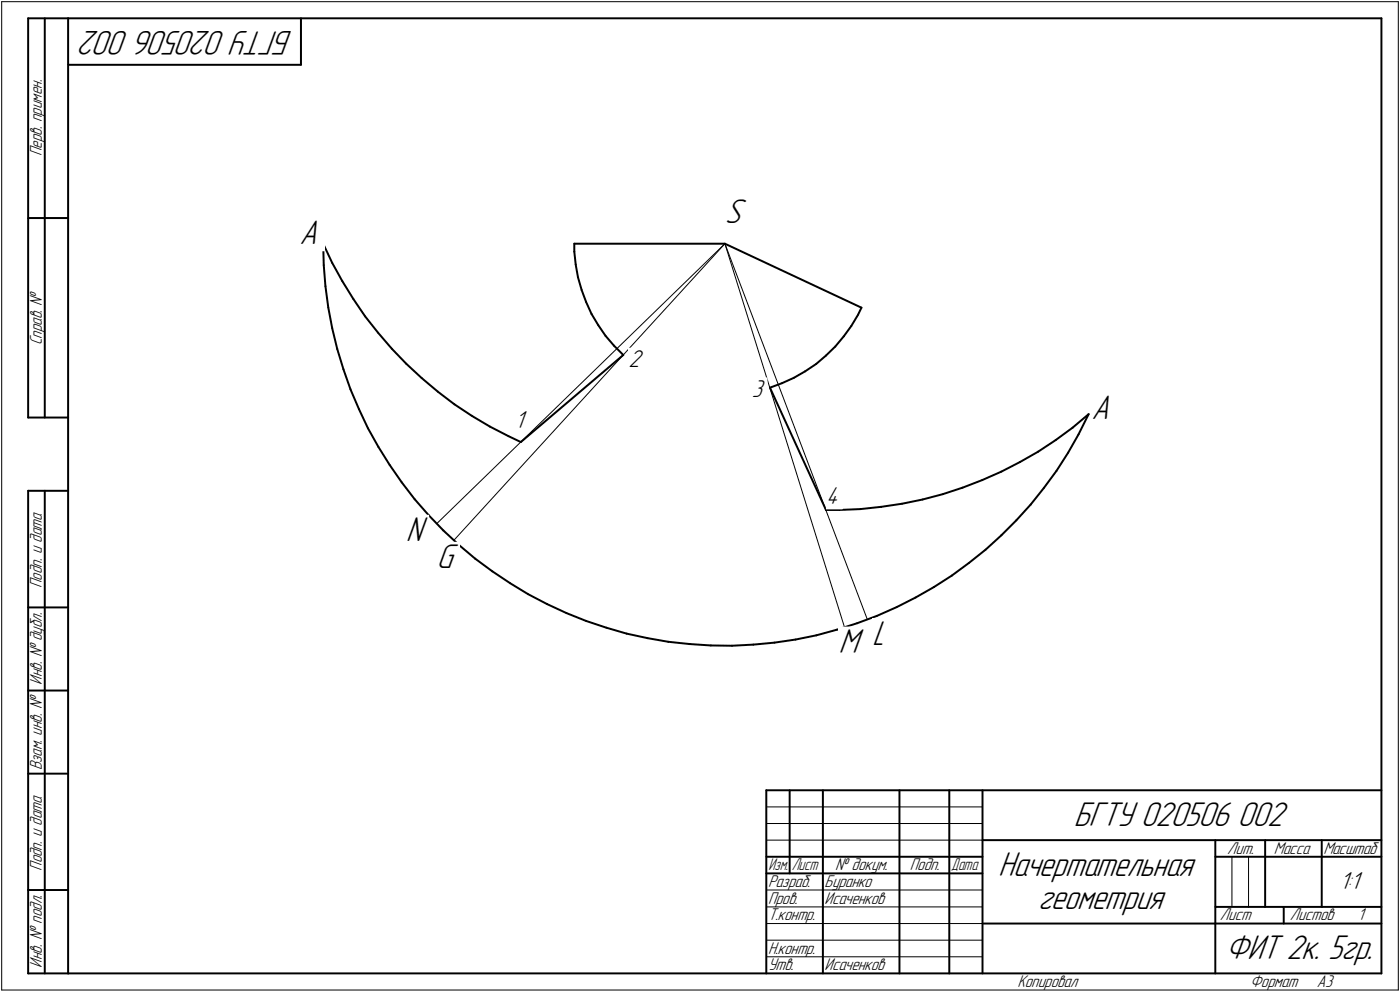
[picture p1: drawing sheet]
<svg xmlns="http://www.w3.org/2000/svg" width="421mm" height="298mm" viewBox="0 0 421 298" stroke-linecap="round" stroke-linejoin="round" font-family="sans-serif">
<g fill="none" stroke="#000" stroke-width=".59">
<path d="M8.5 5.5v120zM8.5 5.5h12zM13.5 5.5v120zM20.5 5.5v287zM20.5 5.5h395zM20.5 19.5h70zM90.5 5.5v14zM415.5 5.5v287zM8.5 65.5h12zM97.2 73.2l.2 6.5zM97.2 73.2l2.7 5.8zM97.4 79.7l.5 6.3z"/>
<path d="M99.9 79l3.1 5.5zM172.7 73.2h45.3zM172.7 75.6l.4 3.9zM172.7 73.2v2.4zM173.1 79.5l.7 3.8zM218 73.2l41.1 19.3zM97.9 86l.8 6.4zM98.7 92.4l1.2 6.2zM99.9 98.6l1.5 6.3zM103 84.5l3.3 5.3zM106.3 89.8l3.5 5.3zM109.8 95.1l3.9 4.9z"/>
<path d="M113.7 100l4.2 4.8zM173.8 83.3l1.1 3.8zM174.9 87.1l1.4 3.7zM176.3 90.8l1.6 3.5zM177.9 94.3l2 3.4zM179.9 97.7l2.2 3.2zM256 98l-2.3 3.1zM258.1 94.6l-2.1 3.4zM259.1 92.5l-1 2.1zM101.4 104.9l1.9 6.1zM103.3 111l2.1 6zM105.4 117l2.5 5.9z"/>
<path d="M117.9 104.8l4.3 4.5zM122.2 109.3l4.6 4.3zM126.8 113.6l4.9 4.1zM131.7 117.7l5 3.8zM182.1 100.9l2.6 3zM184.7 103.9l2.8 2.8zM231.6 116.5l3.6-1.4zM231.6 116.5l16.8 36.7zM235.2 115.1l3.6-1.6zM238.8 113.5l3.3-1.9zM242.1 111.6l3.3-2.2zM245.4 109.4l3-2.6z"/>
<path d="M248.4 106.8l2.8-2.7zM253.7 101.1l-2.5 3zM8.5 125.5h12zM107.9 122.9l2.8 5.8zM110.7 128.7l3.1 5.6zM113.8 134.3l3.4 5.4zM117.2 139.7l3.6 5.2zM136.7 121.5l5.2 3.5zM141.9 125l5.4 3.2zM147.3 128.2l5.6 2.9zM152.9 131.1l3.7 1.7zM156.6 132.8l30.9-26.1z"/>
<path d="M306.7 138.9l5.6-3.2zM312.3 135.7l5.2-3.5zM317.5 132.2l5.1-3.7zM321.2 136.1l-3.4 5.4zM322.6 128.5l4.8-4zM324.4 130.6l-3.2 5.5zM327.2 124.8l-2.8 5.8zM327.4 124.5l-.2 .3zM8.5 147.5v145zM8.5 147.5h12zM13.5 147.5v145zM120.8 144.9l3.9 5.1z"/>
<path d="M124.7 150l4.2 4.9zM128.9 154.9l4.4 4.5zM133.3 159.4l4.8 4.4zM248.4 153.2h4.1zM252.5 153.2l6.2-.2zM258.7 153l6.3-.7zM265 152.3l6.3-.9zM271.3 151.4l6.2-1.3zM277.5 150.1l6-1.6zM283.5 148.5l6-1.9zM289.5 146.6l5.9-2.3zM295.4 144.3l5.8-2.6z"/>
<path d="M301.2 141.7l5.5-2.8zM310 151.6l-4.4 4.8zM313.9 146.6l-3.9 5zM317.8 141.5l-3.9 5.1zM138.1 163.8l4.8 4.1zM142.9 167.9l5.2 3.8zM148.1 171.7l5.3 3.6zM153.4 175.3l5.4 3.3zM158.8 178.6l5.7 2.9zM275.3 179.6l5.5-3.2zM280.8 176.4l5.5-3.4zM286.3 173l5.1-3.8z"/>
<path d="M291.4 169.2l5-4zM296.4 165.2l4.8-4.3zM301.2 160.9l4.4-4.5zM8.5 182.5h12zM164.5 181.5l5.8 2.7zM170.3 184.2l6 2.4zM176.3 186.6l6.1 2zM182.4 188.6l6.1 1.8zM188.5 190.4l6.2 1.4zM194.7 191.8l6.3 1.1zM201 192.9l6.4 .6zM207.4 193.5l6.4 .5z"/>
<path d="M213.8 194l6.3 .1zM220.1 194.1l6.5-.4zM226.6 193.7l6.3-.6zM232.9 193.1l6.4-.9zM239.3 192.2l6.2-1.3zM245.5 190.9l6.2-1.7zM251.7 189.2l6.1-1.9zM257.8 187.3l5.9-2.2zM263.7 185.1l6-2.6zM269.7 182.5l5.6-2.9zM8.5 207.5h12zM8.5 232.5h12z"/>
<path d="M230.5 237.5h185zM230.5 237.5v55zM237.5 237.5v25zM247.5 237.5v55zM270.5 237.5v55zM285.5 237.5v55zM295.5 237.5v55zM230.5 257.5h65zM295.5 252.5h120zM365.5 252.5v40zM365.5 257.5h15zM380.5 252.5v20z"/>
<path d="M380.5 257.5h35zM397.5 252.5v20zM8.5 267.5h12zM230.5 262.5h65zM295.5 277.5h70zM365.5 277.5h50zM365.5 272.5h50zM386.1 272.5v5zM8.5 292.5h12zM20.5 292.5h395z"/>
</g>
<g fill="none" stroke="#000" stroke-width=".3">
<path d="M.5 .5v297zM.5 .5h420zM420.5 .5v297zM218 73.2l-81.5 89.2zM218 73.2l36 115.4zM218 73.2l42.9 113zM131.3 157.4l86.7-84.2zM230.5 247.5h65zM230.5 252.5h65zM230.5 242.5h65zM370.5 257.5v15zM375.5 257.5v15z"/>
<path d="M230.5 267.5h65zM230.5 272.5h65zM230.5 277.5h65zM.5 297.5h420zM230.5 282.5h65zM230.5 287.5h65z"/>
</g>
<g fill="#fff" stroke="#fff" stroke-width=".3">
<path d="M90.1 65.4h7.6zM90.1 65.5h7.6zM90.1 65.6h7.6zM90.1 65.7h7.6zM90.1 65.8h7.6zM90.1 65.9h7.6zM90.1 66h7.6zM90.1 66h7.6zM90.1 66.1h7.6zM90.1 66.2h7.6zM90.1 66.3h7.6zM90.1 66.4h7.6zM90.1 66.5h7.6zM90.1 66.5h7.6zM90.1 66.6h7.6zM90.1 66.7h7.6zM90.1 66.8h7.6zM90.1 66.9h7.6zM90.1 67h7.6zM90.1 67.1h7.6zM90.1 67.1h7.6zM90.1 67.2h7.6zM90.1 67.3h7.6zM90.1 67.4h7.6zM90.1 67.5h7.6zM90.1 67.6h7.6zM90.1 67.6h7.6zM90.1 67.7h7.6zM90.1 67.8h7.6zM90.1 67.9h7.6zM90.1 68h7.6zM90.1 68.1h7.6zM90.1 68.2h7.6zM90.1 68.2h7.6zM90.1 68.3h7.6zM90.1 68.4h7.6zM90.1 68.5h7.6zM90.1 68.6h7.6zM90.1 68.7h7.6zM90.1 68.7h7.6zM90.1 68.8h7.6zM90.1 68.9h7.6zM90.1 69h7.6zM90.1 69.1h7.6zM90.1 69.2h7.6zM90.1 69.3h7.6zM90.1 69.3h7.6zM90.1 69.4h7.6zM90.1 69.5h7.6zM90.1 69.6h7.6zM90.1 69.7h7.6zM90.1 69.8h7.6zM90.1 69.8h7.6zM90.1 69.9h7.6zM90.1 70h7.6zM90.1 70.1h7.6zM90.1 70.2h7.6zM90.1 70.3h7.6zM90.1 70.4h7.6zM90.1 70.4h7.6zM90.1 70.5h7.6zM90.1 70.6h7.6zM90.1 70.7h7.6zM90.1 70.8h7.6zM90.1 70.9h7.6zM90.1 71h7.6zM90.1 71h7.6zM90.1 71.1h7.6zM90.1 71.2h7.6zM90.1 71.3h7.6zM90.1 71.4h7.6zM90.1 71.5h7.6zM90.1 71.5h7.6zM90.1 71.6h7.6zM90.1 71.7h7.6zM90.1 71.8h7.6zM90.1 71.9h7.6zM90.1 72h7.6zM90.1 72.1h7.6zM90.1 72.1h7.6zM90.1 72.2h7.6zM90.1 72.3h7.6zM90.1 72.4h7.6zM90.1 72.5h7.6zM90.1 72.6h7.6zM90.1 72.6h7.6zM90.1 72.7h7.6zM90.1 72.8h7.6zM90.1 72.9h7.6zM90.1 73h7.6zM90.1 73.1h7.6zM90.1 73.2h7.6zM90.1 73.2h7.6zM90.1 73.3h7.6zM90.1 73.4h7.6zM90.1 73.5h7.6zM90.1 73.6h7.6zM90.1 73.7h7.6zM90.1 73.7h7.6zM90.1 73.8h7.6zM90.1 73.9h7.6zM90.1 74h7.6zM90.1 74.1h7.6zM90.1 74.2h7.6zM90.1 74.3h7.6zM90.1 74.3h7.6zM90.1 74.4h7.6zM90.1 74.5h7.6zM90.1 74.6h7.6zM90.1 74.7h7.6zM90.1 74.8h7.6zM90.1 74.8h7.6zM90.1 74.9h7.6zM90.1 75h7.6zM90.1 75.1h7.6zM90.1 75.2h7.6zM90.1 75.3h7.6zM90.1 75.4h7.6z"/>
<path d="M328.3 118h7.5zM328.3 118.1h7.5zM328.3 118.2h7.5zM328.3 118.3h7.5zM328.3 118.4h7.5zM328.3 118.4h7.5zM328.3 118.5h7.5zM328.3 118.6h7.5zM328.3 118.7h7.5zM328.3 118.8h7.5zM328.3 118.9h7.5zM328.3 119h7.5zM328.3 119h7.5zM328.3 119.1h7.5zM328.3 119.2h7.5zM328.3 119.3h7.5zM328.3 119.4h7.5zM328.3 119.5h7.5zM328.3 119.5h7.5zM328.3 119.6h7.5zM328.3 119.7h7.5zM328.3 119.8h7.5zM328.3 119.9h7.5zM328.3 120h7.5zM328.3 120.1h7.5zM328.3 120.1h7.5zM328.3 120.2h7.5zM328.3 120.3h7.5zM328.3 120.4h7.5zM328.3 120.5h7.5zM328.3 120.6h7.5zM328.3 120.6h7.5zM328.3 120.7h7.5zM328.3 120.8h7.5zM328.3 120.9h7.5zM328.3 121h7.5zM328.3 121.1h7.5zM328.3 121.2h7.5zM328.3 121.2h7.5zM328.3 121.3h7.5zM328.3 121.4h7.5zM328.3 121.5h7.5zM328.3 121.6h7.5zM328.3 121.7h7.5zM328.3 121.8h7.5zM328.3 121.8h7.5zM328.3 121.9h7.5zM328.3 122h7.5zM328.3 122.1h7.5zM328.3 122.2h7.5zM328.3 122.3h7.5zM328.3 122.3h7.5zM328.3 122.4h7.5zM328.3 122.5h7.5zM328.3 122.6h7.5zM328.3 122.7h7.5zM328.3 122.8h7.5zM328.3 122.9h7.5zM328.3 122.9h7.5zM328.3 123h7.5zM328.3 123.1h7.5zM328.3 123.2h7.5zM328.3 123.3h7.5zM328.3 123.4h7.5zM328.3 123.4h7.5zM328.3 123.5h7.5zM328.3 123.6h7.5zM328.3 123.7h7.5zM328.3 123.8h7.5zM328.3 123.9h7.5zM328.3 124h7.5zM328.3 124h7.5zM328.3 124.1h7.5zM328.3 124.2h7.5zM328.3 124.3h7.5zM328.3 124.4h7.5zM328.3 124.5h7.5zM328.3 124.5h7.5zM328.3 124.6h7.5zM328.3 124.7h7.5zM328.3 124.8h7.5zM328.3 124.9h7.5zM328.3 125h7.5zM328.3 125.1h7.5zM328.3 125.1h7.5zM328.3 125.2h7.5zM328.3 125.3h7.5zM328.3 125.4h7.5zM328.3 125.5h7.5zM328.3 125.6h7.5zM328.3 125.6h7.5zM328.3 125.7h7.5zM328.3 125.8h7.5zM328.3 125.9h7.5zM328.3 126h7.5zM328.3 126.1h7.5zM328.3 126.2h7.5zM328.3 126.2h7.5zM328.3 126.3h7.5zM328.3 126.4h7.5zM328.3 126.5h7.5zM328.3 126.6h7.5zM328.3 126.7h7.5zM328.3 126.7h7.5zM328.3 126.8h7.5zM328.3 126.9h7.5zM328.3 127h7.5zM328.3 127.1h7.5zM328.3 127.2h7.5zM328.3 127.3h7.5zM328.3 127.3h7.5zM328.3 127.4h7.5zM328.3 127.5h7.5zM328.3 127.6h7.5zM328.3 127.7h7.5zM328.3 127.8h7.5zM328.3 127.8h7.5zM328.3 127.9h7.5z"/>
<path d="M154.9 122.9h3.8zM154.9 122.9h3.8zM154.9 123h3.8zM154.9 123.1h3.8zM154.9 123.2h3.8zM154.9 123.3h3.8zM154.9 123.4h3.8zM154.9 123.4h3.8zM154.9 123.5h3.8zM154.9 123.6h3.8zM154.9 123.7h3.8zM154.9 123.8h3.8zM154.9 123.9h3.8zM154.9 124h3.8zM154.9 124h3.8zM154.9 124.1h3.8zM154.9 124.2h3.8zM154.9 124.3h3.8zM154.9 124.4h3.8zM154.9 124.5h3.8zM154.9 124.5h3.8zM154.9 124.6h3.8zM154.9 124.7h3.8zM154.9 124.8h3.8zM154.9 124.9h3.8zM154.9 125h3.8zM154.9 125.1h3.8zM154.9 125.1h3.8zM154.9 125.2h3.8zM154.9 125.3h3.8zM154.9 125.4h3.8zM154.9 125.5h3.8zM154.9 125.6h3.8zM154.9 125.6h3.8zM154.9 125.7h3.8zM154.9 125.8h3.8zM154.9 125.9h3.8zM154.9 126h3.8zM154.9 126.1h3.8zM154.9 126.2h3.8zM154.9 126.2h3.8zM154.9 126.3h3.8zM154.9 126.4h3.8zM154.9 126.5h3.8zM154.9 126.6h3.8zM154.9 126.7h3.8zM154.9 126.7h3.8zM154.9 126.8h3.8zM154.9 126.9h3.8zM154.9 127h3.8zM154.9 127.1h3.8zM154.9 127.2h3.8zM154.9 127.3h3.8zM154.9 127.3h3.8zM154.9 127.4h3.8zM154.9 127.5h3.8zM154.9 127.6h3.8zM154.9 127.7h3.8zM154.9 127.8h3.8zM154.9 127.8h3.8zM154.9 127.9h3.8zM154.9 128h3.8zM154.9 128.1h3.8zM154.9 128.2h3.8zM154.9 128.3h3.8zM154.9 128.4h3.8zM154.9 128.4h3.8zM154.9 128.5h3.8zM154.9 128.6h3.8zM154.9 128.7h3.8zM154.9 128.8h3.8zM154.9 128.9h3.8zM154.9 128.9h3.8zM154.9 129h3.8zM154.9 129.1h3.8zM154.9 129.2h3.8zM154.9 129.3h3.8zM154.9 129.4h3.8zM154.9 129.5h3.8zM154.9 129.5h3.8zM154.9 129.6h3.8zM154.9 129.7h3.8zM154.9 129.8h3.8zM154.9 129.9h3.8zM154.9 130h3.8z"/>
<path d="M189.1 104.6h5zM189.1 104.7h5zM189.1 104.8h5zM189.1 104.9h5zM189.1 105h5zM189.1 105.1h5zM189.1 105.2h5zM189.1 105.2h5zM189.1 105.3h5zM189.1 105.4h5zM189.1 105.5h5zM189.1 105.6h5zM189.1 105.7h5zM189.1 105.7h5zM189.1 105.8h5zM189.1 105.9h5zM189.1 106h5zM189.1 106.1h5zM189.1 106.2h5zM189.1 106.3h5zM189.1 106.3h5zM189.1 106.4h5zM189.1 106.5h5zM189.1 106.6h5zM189.1 106.7h5zM189.1 106.8h5zM189.1 106.8h5zM189.1 106.9h5zM189.1 107h5zM189.1 107.1h5zM189.1 107.2h5zM189.1 107.3h5zM189.1 107.4h5zM189.1 107.4h5zM189.1 107.5h5zM189.1 107.6h5zM189.1 107.7h5zM189.1 107.8h5zM189.1 107.9h5zM189.1 107.9h5zM189.1 108h5zM189.1 108.1h5zM189.1 108.2h5zM189.1 108.3h5zM189.1 108.4h5zM189.1 108.5h5zM189.1 108.5h5zM189.1 108.6h5zM189.1 108.7h5zM189.1 108.8h5zM189.1 108.9h5zM189.1 109h5zM189.1 109.1h5zM189.1 109.1h5zM189.1 109.2h5zM189.1 109.3h5zM189.1 109.4h5zM189.1 109.5h5zM189.1 109.6h5zM189.1 109.6h5zM189.1 109.7h5zM189.1 109.8h5zM189.1 109.9h5zM189.1 110h5zM189.1 110.1h5zM189.1 110.2h5zM189.1 110.2h5zM189.1 110.3h5zM189.1 110.4h5zM189.1 110.5h5zM189.1 110.6h5zM189.1 110.7h5zM189.1 110.7h5zM189.1 110.8h5zM189.1 110.9h5zM189.1 111h5zM189.1 111.1h5zM189.1 111.2h5zM189.1 111.3h5zM189.1 111.3h5zM189.1 111.4h5zM189.1 111.5h5zM189.1 111.6h5zM189.1 111.7h5z"/>
<path d="M226.1 113.6h4.6zM226.1 113.7h4.6zM226.1 113.8h4.6zM226.1 113.9h4.6zM226.1 114h4.6zM226.1 114h4.6zM226.1 114.1h4.6zM226.1 114.2h4.6zM226.1 114.3h4.6zM226.1 114.4h4.6zM226.1 114.5h4.6zM226.1 114.6h4.6zM226.1 114.6h4.6zM226.1 114.7h4.6zM226.1 114.8h4.6zM226.1 114.9h4.6zM226.1 115h4.6zM226.1 115.1h4.6zM226.1 115.1h4.6zM226.1 115.2h4.6zM226.1 115.3h4.6zM226.1 115.4h4.6zM226.1 115.5h4.6zM226.1 115.6h4.6zM226.1 115.7h4.6zM226.1 115.7h4.6zM226.1 115.8h4.6zM226.1 115.9h4.6zM226.1 116h4.6zM226.1 116.1h4.6zM226.1 116.2h4.6zM226.1 116.2h4.6zM226.1 116.3h4.6zM226.1 116.4h4.6zM226.1 116.5h4.6zM226.1 116.6h4.6zM226.1 116.7h4.6zM226.1 116.8h4.6zM226.1 116.8h4.6zM226.1 116.9h4.6zM226.1 117h4.6zM226.1 117.1h4.6zM226.1 117.2h4.6zM226.1 117.3h4.6zM226.1 117.3h4.6zM226.1 117.4h4.6zM226.1 117.5h4.6zM226.1 117.6h4.6zM226.1 117.7h4.6zM226.1 117.8h4.6zM226.1 117.9h4.6zM226.1 117.9h4.6zM226.1 118h4.6zM226.1 118.1h4.6zM226.1 118.2h4.6zM226.1 118.3h4.6zM226.1 118.4h4.6zM226.1 118.4h4.6zM226.1 118.5h4.6zM226.1 118.6h4.6zM226.1 118.7h4.6zM226.1 118.8h4.6zM226.1 118.9h4.6zM226.1 119h4.6zM226.1 119h4.6zM226.1 119.1h4.6zM226.1 119.2h4.6zM226.1 119.3h4.6zM226.1 119.4h4.6zM226.1 119.5h4.6zM226.1 119.5h4.6zM226.1 119.6h4.6zM226.1 119.7h4.6zM226.1 119.8h4.6zM226.1 119.9h4.6zM226.1 120h4.6zM226.1 120.1h4.6zM226.1 120.1h4.6zM226.1 120.2h4.6zM226.1 120.3h4.6zM226.1 120.4h4.6zM226.1 120.5h4.6zM226.1 120.6h4.6zM226.1 120.6h4.6z"/>
<path d="M248.4 145.8h5zM248.4 145.9h5zM248.4 146h5zM248.4 146h5zM248.4 146.1h5zM248.4 146.2h5zM248.4 146.3h5zM248.4 146.4h5zM248.4 146.5h5zM248.4 146.6h5zM248.4 146.6h5zM248.4 146.7h5zM248.4 146.8h5zM248.4 146.9h5zM248.4 147h5zM248.4 147.1h5zM248.4 147.2h5zM248.4 147.2h5zM248.4 147.3h5zM248.4 147.4h5zM248.4 147.5h5zM248.4 147.6h5zM248.4 147.7h5zM248.4 147.7h5zM248.4 147.8h5zM248.4 147.9h5zM248.4 148h5zM248.4 148.1h5zM248.4 148.2h5zM248.4 148.3h5zM248.4 148.3h5zM248.4 148.4h5zM248.4 148.5h5zM248.4 148.6h5zM248.4 148.7h5zM248.4 148.8h5zM248.4 148.8h5zM248.4 148.9h5zM248.4 149h5zM248.4 149.1h5zM248.4 149.2h5zM248.4 149.3h5zM248.4 149.4h5zM248.4 149.4h5zM248.4 149.5h5zM248.4 149.6h5zM248.4 149.7h5zM248.4 149.8h5zM248.4 149.9h5zM248.4 149.9h5zM248.4 150h5zM248.4 150.1h5zM248.4 150.2h5zM248.4 150.3h5zM248.4 150.4h5zM248.4 150.5h5zM248.4 150.5h5zM248.4 150.6h5zM248.4 150.7h5zM248.4 150.8h5zM248.4 150.9h5zM248.4 151h5zM248.4 151h5zM248.4 151.1h5zM248.4 151.2h5zM248.4 151.3h5zM248.4 151.4h5zM248.4 151.5h5zM248.4 151.6h5zM248.4 151.6h5zM248.4 151.7h5zM248.4 151.8h5zM248.4 151.9h5zM248.4 152h5zM248.4 152.1h5zM248.4 152.1h5zM248.4 152.2h5zM248.4 152.3h5zM248.4 152.4h5zM248.4 152.5h5zM248.4 152.6h5zM248.4 152.7h5zM248.4 152.7h5zM248.4 152.8h5zM248.4 152.9h5z"/>
<path d="M218 59.2h7zM218 59.3h7zM218 59.4h7zM218 59.4h7zM218 59.5h7zM218 59.6h7zM218 59.7h7zM218 59.8h7zM218 59.9h7zM218 59.9h7zM218 60h7zM218 60.1h7zM218 60.2h7zM218 60.3h7zM218 60.4h7zM218 60.5h7zM218 60.5h7zM218 60.6h7zM218 60.7h7zM218 60.8h7zM218 60.9h7zM218 61h7zM218 61h7zM218 61.1h7zM218 61.2h7zM218 61.3h7zM218 61.4h7zM218 61.5h7zM218 61.6h7zM218 61.6h7zM218 61.7h7zM218 61.8h7zM218 61.9h7zM218 62h7zM218 62.1h7zM218 62.1h7zM218 62.2h7zM218 62.3h7zM218 62.4h7zM218 62.5h7zM218 62.6h7zM218 62.7h7zM218 62.7h7zM218 62.8h7zM218 62.9h7zM218 63h7zM218 63.1h7zM218 63.2h7zM218 63.2h7zM218 63.3h7zM218 63.4h7zM218 63.5h7zM218 63.6h7zM218 63.7h7zM218 63.8h7zM218 63.8h7zM218 63.9h7zM218 64h7zM218 64.1h7zM218 64.2h7zM218 64.3h7zM218 64.3h7zM218 64.4h7zM218 64.5h7zM218 64.6h7zM218 64.7h7zM218 64.8h7zM218 64.9h7zM218 64.9h7zM218 65h7zM218 65.1h7zM218 65.2h7zM218 65.3h7zM218 65.4h7zM218 65.4h7zM218 65.5h7zM218 65.6h7zM218 65.7h7zM218 65.8h7zM218 65.9h7zM218 66h7zM218 66h7zM218 66.1h7zM218 66.2h7zM218 66.3h7zM218 66.4h7zM218 66.5h7zM218 66.5h7zM218 66.6h7zM218 66.7h7zM218 66.8h7zM218 66.9h7zM218 67h7zM218 67.1h7zM218 67.1h7zM218 67.2h7zM218 67.3h7zM218 67.4h7zM218 67.5h7zM218 67.6h7zM218 67.6h7zM218 67.7h7zM218 67.8h7zM218 67.9h7zM218 68h7zM218 68.1h7zM218 68.2h7zM218 68.2h7zM218 68.3h7zM218 68.4h7zM218 68.5h7zM218 68.6h7zM218 68.7h7zM218 68.7h7zM218 68.8h7zM218 68.9h7zM218 69h7zM218 69.1h7z"/>
<path d="M122 154.9h7zM122 154.9h7zM122 155h7zM122 155.1h7zM122 155.2h7zM122 155.3h7zM122 155.4h7zM122 155.4h7zM122 155.5h7zM122 155.6h7zM122 155.7h7zM122 155.8h7zM122 155.9h7zM122 156h7zM122 156h7zM122 156.1h7zM122 156.2h7zM122 156.3h7zM122 156.4h7zM122 156.5h7zM122 156.5h7zM122 156.6h7zM122 156.7h7zM122 156.8h7zM122 156.9h7zM122 157h7zM122 157.1h7zM122 157.1h7zM122 157.2h7zM122 157.3h7zM122 157.4h7zM122 157.5h7zM122 157.6h7zM122 157.6h7zM122 157.7h7zM122 157.8h7zM122 157.9h7zM122 158h7zM122 158.1h7zM122 158.2h7zM122 158.2h7zM122 158.3h7zM122 158.4h7zM122 158.5h7zM122 158.6h7zM122 158.7h7zM122 158.7h7zM122 158.8h7zM122 158.9h7zM122 159h7zM122 159.1h7zM122 159.2h7zM122 159.3h7zM122 159.3h7zM122 159.4h7zM122 159.5h7zM122 159.6h7zM122 159.7h7zM122 159.8h7zM122 159.9h7zM122 159.9h7zM122 160h7zM122 160.1h7zM122 160.2h7zM122 160.3h7zM122 160.4h7zM122 160.4h7zM122 160.5h7zM122 160.6h7zM122 160.7h7zM122 160.8h7zM122 160.9h7zM122 161h7zM122 161h7zM122 161.1h7zM122 161.2h7zM122 161.3h7zM122 161.4h7zM122 161.5h7zM122 161.5h7zM122 161.6h7zM122 161.7h7zM122 161.8h7zM122 161.9h7zM122 162h7zM122 162.1h7zM122 162.1h7zM122 162.2h7zM122 162.3h7zM122 162.4h7zM122 162.5h7zM122 162.6h7zM122 162.6h7zM122 162.7h7zM122 162.8h7zM122 162.9h7zM122 163h7zM122 163.1h7zM122 163.2h7zM122 163.2h7zM122 163.3h7zM122 163.4h7zM122 163.5h7zM122 163.6h7zM122 163.7h7zM122 163.7h7zM122 163.8h7zM122 163.9h7zM122 164h7zM122 164.1h7zM122 164.2h7zM122 164.3h7zM122 164.3h7zM122 164.4h7zM122 164.5h7zM122 164.6h7zM122 164.7h7zM122 164.8h7z"/>
<path d="M131.3 163h7zM131.3 163.1h7zM131.3 163.2h7zM131.3 163.2h7zM131.3 163.3h7zM131.3 163.4h7zM131.3 163.5h7zM131.3 163.6h7zM131.3 163.7h7zM131.3 163.7h7zM131.3 163.8h7zM131.3 163.9h7zM131.3 164h7zM131.3 164.1h7zM131.3 164.2h7zM131.3 164.3h7zM131.3 164.3h7zM131.3 164.4h7zM131.3 164.5h7zM131.3 164.6h7zM131.3 164.7h7zM131.3 164.8h7zM131.3 164.8h7zM131.3 164.9h7zM131.3 165h7zM131.3 165.1h7zM131.3 165.2h7zM131.3 165.3h7zM131.3 165.4h7zM131.3 165.4h7zM131.3 165.5h7zM131.3 165.6h7zM131.3 165.7h7zM131.3 165.8h7zM131.3 165.9h7zM131.3 165.9h7zM131.3 166h7zM131.3 166.1h7zM131.3 166.2h7zM131.3 166.3h7zM131.3 166.4h7zM131.3 166.5h7zM131.3 166.5h7zM131.3 166.6h7zM131.3 166.7h7zM131.3 166.8h7zM131.3 166.9h7zM131.3 167h7zM131.3 167h7zM131.3 167.1h7zM131.3 167.2h7zM131.3 167.3h7zM131.3 167.4h7zM131.3 167.5h7zM131.3 167.6h7zM131.3 167.6h7zM131.3 167.7h7zM131.3 167.8h7zM131.3 167.9h7zM131.3 168h7zM131.3 168.1h7zM131.3 168.1h7zM131.3 168.2h7zM131.3 168.3h7zM131.3 168.4h7zM131.3 168.5h7zM131.3 168.6h7zM131.3 168.7h7zM131.3 168.7h7zM131.3 168.8h7zM131.3 168.9h7zM131.3 169h7zM131.3 169.1h7zM131.3 169.2h7zM131.3 169.2h7zM131.3 169.3h7zM131.3 169.4h7zM131.3 169.5h7zM131.3 169.6h7zM131.3 169.7h7zM131.3 169.8h7zM131.3 169.8h7zM131.3 169.9h7zM131.3 170h7zM131.3 170.1h7zM131.3 170.2h7zM131.3 170.3h7zM131.3 170.3h7zM131.3 170.4h7zM131.3 170.5h7zM131.3 170.6h7zM131.3 170.7h7zM131.3 170.8h7zM131.3 170.9h7zM131.3 170.9h7zM131.3 171h7zM131.3 171.1h7zM131.3 171.2h7zM131.3 171.3h7zM131.3 171.4h7zM131.3 171.4h7zM131.3 171.5h7zM131.3 171.6h7zM131.3 171.7h7zM131.3 171.8h7zM131.3 171.9h7zM131.3 172h7zM131.3 172h7zM131.3 172.1h7zM131.3 172.2h7zM131.3 172.3h7zM131.3 172.4h7zM131.3 172.5h7zM131.3 172.6h7zM131.3 172.6h7zM131.3 172.7h7zM131.3 172.8h7zM131.3 172.9h7z"/>
<path d="M252.1 188.5h8zM252.1 188.6h8zM252.1 188.6h8zM252.1 188.7h8zM252.1 188.8h8zM252.1 188.9h8zM252.1 189h8zM252.1 189.1h8zM252.1 189.1h8zM252.1 189.2h8zM252.1 189.3h8zM252.1 189.4h8zM252.1 189.5h8zM252.1 189.6h8zM252.1 189.7h8zM252.1 189.7h8zM252.1 189.8h8zM252.1 189.9h8zM252.1 190h8zM252.1 190.1h8zM252.1 190.2h8zM252.1 190.2h8zM252.1 190.3h8zM252.1 190.4h8zM252.1 190.5h8zM252.1 190.6h8zM252.1 190.7h8zM252.1 190.8h8zM252.1 190.8h8zM252.1 190.9h8zM252.1 191h8zM252.1 191.1h8zM252.1 191.2h8zM252.1 191.3h8zM252.1 191.3h8zM252.1 191.4h8zM252.1 191.5h8zM252.1 191.6h8zM252.1 191.7h8zM252.1 191.8h8zM252.1 191.9h8zM252.1 191.9h8zM252.1 192h8zM252.1 192.1h8zM252.1 192.2h8zM252.1 192.3h8zM252.1 192.4h8zM252.1 192.4h8zM252.1 192.5h8zM252.1 192.6h8zM252.1 192.7h8zM252.1 192.8h8zM252.1 192.9h8zM252.1 193h8zM252.1 193h8zM252.1 193.1h8zM252.1 193.2h8zM252.1 193.3h8zM252.1 193.4h8zM252.1 193.5h8zM252.1 193.5h8zM252.1 193.6h8zM252.1 193.7h8zM252.1 193.8h8zM252.1 193.9h8zM252.1 194h8zM252.1 194.1h8zM252.1 194.1h8zM252.1 194.2h8zM252.1 194.3h8zM252.1 194.4h8zM252.1 194.5h8zM252.1 194.6h8zM252.1 194.6h8zM252.1 194.7h8zM252.1 194.8h8zM252.1 194.9h8zM252.1 195h8zM252.1 195.1h8zM252.1 195.2h8zM252.1 195.2h8zM252.1 195.3h8zM252.1 195.4h8zM252.1 195.5h8zM252.1 195.6h8zM252.1 195.7h8zM252.1 195.7h8zM252.1 195.8h8zM252.1 195.9h8zM252.1 196h8zM252.1 196.1h8zM252.1 196.2h8zM252.1 196.3h8zM252.1 196.3h8zM252.1 196.4h8zM252.1 196.5h8zM252.1 196.6h8zM252.1 196.7h8zM252.1 196.8h8zM252.1 196.8h8zM252.1 196.9h8zM252.1 197h8zM252.1 197.1h8zM252.1 197.2h8zM252.1 197.3h8zM252.1 197.4h8zM252.1 197.4h8zM252.1 197.5h8zM252.1 197.6h8zM252.1 197.7h8zM252.1 197.8h8zM252.1 197.9h8zM252.1 198h8zM252.1 198h8zM252.1 198.1h8zM252.1 198.2h8zM252.1 198.3h8zM252.1 198.4h8z"/>
<path d="M262.3 185.9h6.1zM262.3 186h6.1zM262.3 186.1h6.1zM262.3 186.2h6.1zM262.3 186.3h6.1zM262.3 186.4h6.1zM262.3 186.4h6.1zM262.3 186.5h6.1zM262.3 186.6h6.1zM262.3 186.7h6.1zM262.3 186.8h6.1zM262.3 186.9h6.1zM262.3 186.9h6.1zM262.3 187h6.1zM262.3 187.1h6.1zM262.3 187.2h6.1zM262.3 187.3h6.1zM262.3 187.4h6.1zM262.3 187.5h6.1zM262.3 187.5h6.1zM262.3 187.6h6.1zM262.3 187.7h6.1zM262.3 187.8h6.1zM262.3 187.9h6.1zM262.3 188h6.1zM262.3 188h6.1zM262.3 188.1h6.1zM262.3 188.2h6.1zM262.3 188.3h6.1zM262.3 188.4h6.1zM262.3 188.5h6.1zM262.3 188.6h6.1zM262.3 188.6h6.1zM262.3 188.7h6.1zM262.3 188.8h6.1zM262.3 188.9h6.1zM262.3 189h6.1zM262.3 189.1h6.1zM262.3 189.1h6.1zM262.3 189.2h6.1zM262.3 189.3h6.1zM262.3 189.4h6.1zM262.3 189.5h6.1zM262.3 189.6h6.1zM262.3 189.7h6.1zM262.3 189.7h6.1zM262.3 189.8h6.1zM262.3 189.9h6.1zM262.3 190h6.1zM262.3 190.1h6.1zM262.3 190.2h6.1zM262.3 190.2h6.1zM262.3 190.3h6.1zM262.3 190.4h6.1zM262.3 190.5h6.1zM262.3 190.6h6.1zM262.3 190.7h6.1zM262.3 190.8h6.1zM262.3 190.8h6.1zM262.3 190.9h6.1zM262.3 191h6.1zM262.3 191.1h6.1zM262.3 191.2h6.1zM262.3 191.3h6.1zM262.3 191.3h6.1zM262.3 191.4h6.1zM262.3 191.5h6.1zM262.3 191.6h6.1zM262.3 191.7h6.1zM262.3 191.8h6.1zM262.3 191.9h6.1zM262.3 191.9h6.1zM262.3 192h6.1zM262.3 192.1h6.1zM262.3 192.2h6.1zM262.3 192.3h6.1zM262.3 192.4h6.1zM262.3 192.4h6.1zM262.3 192.5h6.1zM262.3 192.6h6.1zM262.3 192.7h6.1zM262.3 192.8h6.1zM262.3 192.9h6.1zM262.3 193h6.1zM262.3 193h6.1zM262.3 193.1h6.1zM262.3 193.2h6.1zM262.3 193.3h6.1zM262.3 193.4h6.1zM262.3 193.5h6.1zM262.3 193.5h6.1zM262.3 193.6h6.1zM262.3 193.7h6.1zM262.3 193.8h6.1zM262.3 193.9h6.1zM262.3 194h6.1zM262.3 194.1h6.1zM262.3 194.1h6.1zM262.3 194.2h6.1zM262.3 194.3h6.1zM262.3 194.4h6.1zM262.3 194.5h6.1zM262.3 194.6h6.1zM262.3 194.6h6.1zM262.3 194.7h6.1zM262.3 194.8h6.1zM262.3 194.9h6.1zM262.3 195h6.1zM262.3 195.1h6.1zM262.3 195.2h6.1zM262.3 195.2h6.1zM262.3 195.3h6.1zM262.3 195.4h6.1zM262.3 195.5h6.1zM262.3 195.6h6.1zM262.3 195.7h6.1zM262.3 195.7h6.1zM262.3 195.8h6.1z"/>
</g>
<g font-size="10.9">
<text x="38.8" y="9.3" transform="rotate(-180 38.8 9.3)">002</text>
<text x="88.1" y="9.3" transform="rotate(-180 88.1 9.3)">БГТУ 020506</text>
<text x="218" y="67">S</text>
<text x="90.1" y="73.3">A</text>
<text x="328.3" y="125.9">A</text>
<text x="122" y="162.7">N</text>
<text x="131.3" y="170.8">G</text>
<text x="252.1" y="196.3">M L</text>
<text x="322.9" y="248.2">БГТУ 020506</text>
<text x="372.2" y="248.2">002</text>
<text x="300.2" y="263.2">Начертательная</text>
<text x="312.2" y="273.2">геометрия</text>
<text x="368.6" y="288.2">ФИТ 2к. 5гр.</text>
</g>
<g font-size="7.8">
<text x="189" y="110.3">2</text>
<text x="226.1" y="119.2">3</text>
<text x="154.8" y="128.5">1</text>
<text x="248.5" y="151.4">4</text>
<text x="402.9" y="267.3">1:1</text>
</g>
<g font-size="5.4">
<text x="12.6" y="46.9" transform="rotate(-90 12.6 46.9)">Перв. примен.</text>
<text x="12.6" y="103.8" transform="rotate(-90 12.6 103.8)">Справ. №</text>
<text x="12.6" y="176.7" transform="rotate(-90 12.6 176.7)">Подп. и дата</text>
<text x="12.6" y="205.8" transform="rotate(-90 12.6 205.8)">Инв. № дубл.</text>
<text x="12.6" y="231.5" transform="rotate(-90 12.6 231.5)">Взам. инв. №</text>
<text x="369.1" y="256.6">Лит.</text>
<text x="383.1" y="256.6">Масса</text>
<text x="398" y="256.6">Масштаб</text>
<text x="12.6" y="261.7" transform="rotate(-90 12.6 261.7)">Подп. и дата</text>
<text x="251.2" y="261.6">№ докум.</text>
<text x="273.6" y="261.6">Подп.</text>
<text x="231" y="266.6">Разраб.</text>
<text x="248" y="266.6">Буранко</text>
<text x="231" y="271.6">Пров.</text>
<text x="248" y="271.6">Исаченков</text>
<text x="231" y="276.6">Т.контр.</text>
<text x="366.9" y="276.6">Лист</text>
<text x="388" y="276.6">Листов</text>
<text x="408.4" y="276.6">1</text>
<text x="231" y="286.6">Н.контр.</text>
<text x="12.6" y="290.8" transform="rotate(-90 12.6 290.8)">Инв. № подл.</text>
<text x="231" y="291.6">Утв.</text>
<text x="248" y="291.6">Исаченков</text>
<text x="306" y="296.6">Копировал</text>
<text x="376" y="296.6">Формат</text>
<text x="396" y="296.6">A3</text>
</g>
<g font-size="5.3">
<text x="231.1" y="261.6">Изм.</text>
<text x="238.1" y="261.6">Лист</text>
<text x="286.1" y="261.6">Дата</text>
</g>
</svg>
